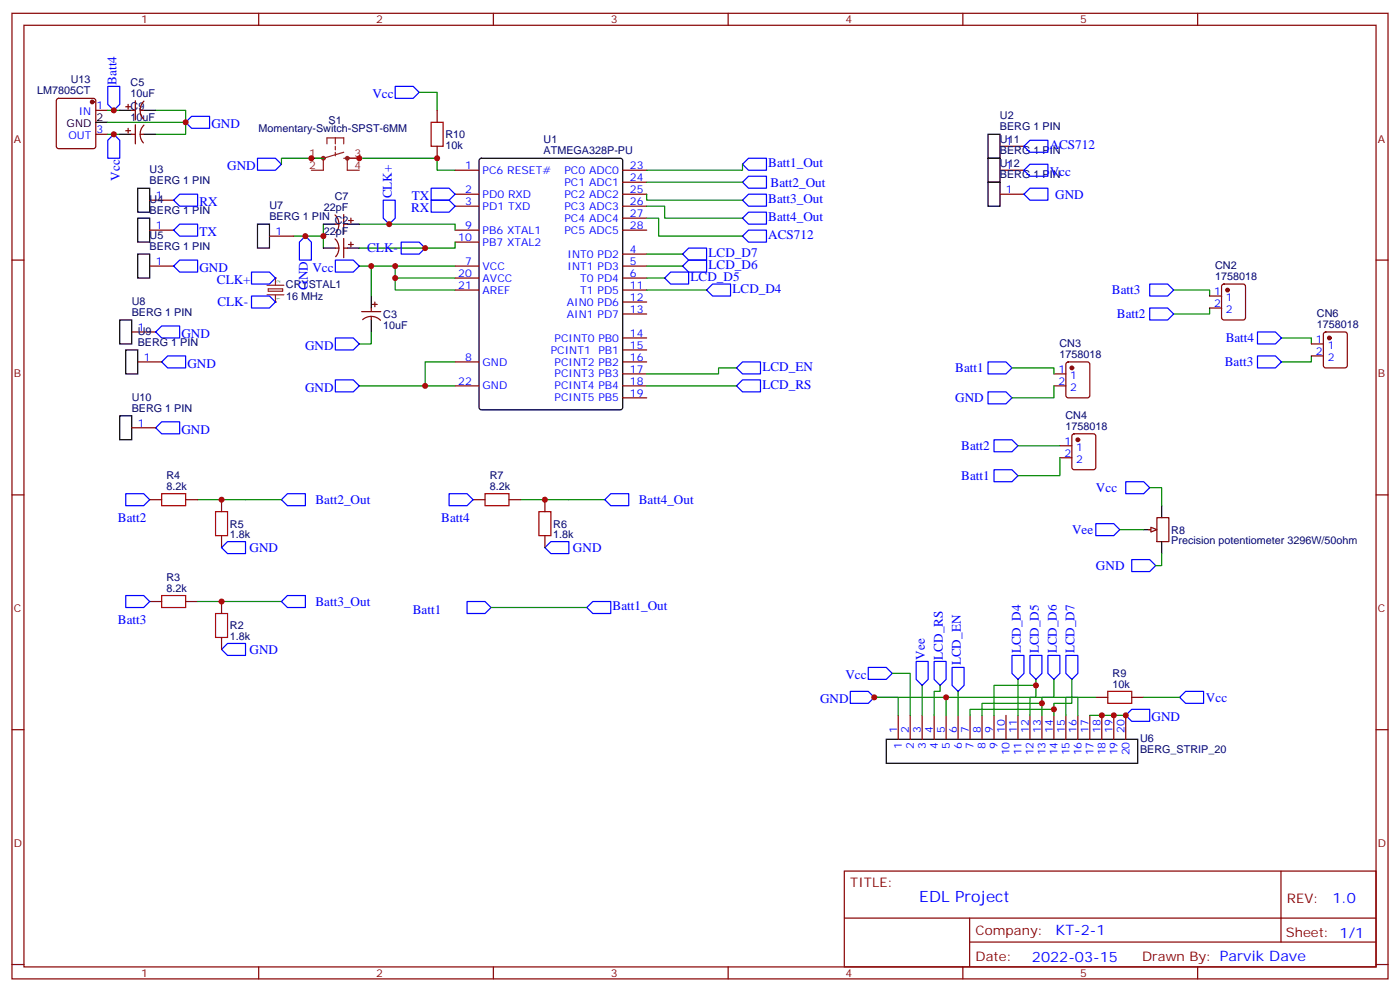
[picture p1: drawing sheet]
<svg xmlns="http://www.w3.org/2000/svg" width="412mm" height="292mm" viewBox="0 0 412 292" stroke-linecap="round" stroke-linejoin="round" font-family="sans-serif">
<g fill="none" stroke="#870000" stroke-width=".35">
<path d="M3.5 3.9h405.4v284.4h-405.4zM7.1 7.4h398.2v277.3h-398.2zM76.2 3.9v3.5M145.3 3.9v3.5M214.5 3.9v3.5M283.6 3.9v3.5M352.8 3.9v3.5M16.8 29.2l.5-.2h10.2l.5 .2 .2 .5v13.4l-.2 .5-.5 .2h-10.2l-.5-.3-.2-.4v-13.4zM28.2 32.5h3.5M28.2 39.5h3.5M134.1 50.1h7M134.1 57.2h7"/>
<path d="M183.4 50.1h7.1M183.4 57.2h7.1M183.4 53.7h7.1M3.5 76.6h3.6M98.7 63.3a3.8 3.8 0 0 1 .2 5.2M98.7 70.4a3.8 3.8 0 0 1 .2 5.2M98.8 66h1M98.8 73.1h1M101.2 63.2v5.6M101.2 70.2v5.7M101.2 66h1.1M101.2 73.1h1.1"/>
<path d="M102.7 64.9h1.4M102.7 72h1.4M103.4 64.2v1.5M103.4 71.3v1.4M134.1 60.7h7M134.1 78.4h7M134.1 67.8h7M134.1 71.3h7M183.4 60.7h7.1M183.4 74.8h7.1M183.4 78.4h7.1M183.4 67.8h7.1"/>
<path d="M183.4 64.2h7.1M405.3 76.6h3.6M106.5 91.8h5.7M106.8 94.1a3.8 3.8 0 0 1 5.3 .2M109.4 90.7v1.1M109.4 93.2v1M109.7 89.6h1.4M110.4 88.9v1.4M134.1 81.9h7M134.1 85.4h7M183.4 81.9h7.1M183.4 85.4h7.1"/>
<path d="M183.4 88.9h7.1M183.4 92.5h7.1M183.4 99.5h7.1M134.1 106.6h7M134.1 113.6h7M183.4 106.6h7.1M183.4 103h7.1M183.4 110.1h7.1M183.4 113.6h7.1M183.4 117.2h7.1M310.4 110.1h3.6M310.4 113.6h3.6"/>
<path d="M314.2 106.8l.5-.2h5.6l.7 .4v9.5l-.4 .6-5.9 .1-.7-.5v-9.4zM312.2 131.3h3.5M312.2 134.8h3.5M316 127.9l.4-.2h5.7l.6 .5 .1 9.4-.5 .7h-5.9l-.6-.4-.1-9.5zM3.5 145.7h3.6M44.1 147.1h3.5M54.7 147.1h3.5M65.3 147.1v3.6M65.3 157.7v3.6M139.3 147.1h3.6M149.9 147.1h3.6M160.5 147.1v3.6"/>
<path d="M160.5 157.7v3.6M338.3 156h1.8M340.8 152.4h3.5v7.1h-3.5zM405.3 145.7h3.6M44.1 177.1h3.5M54.7 177.1h3.5M65.3 177.1v3.6M65.3 187.7v3.5M3.5 214.9h3.6M264.6 210.6v7.1M268.1 210.6v7.1M271.6 210.6v7.1"/>
<path d="M275.2 210.6v7.1M278.7 210.6v7.1M282.2 210.6v7.1M285.8 210.6v7.1M289.3 210.6v7.1M292.8 210.6v7.1M296.3 210.6v7.1M299.9 210.6v7.1M303.4 210.6v7.1M306.9 210.6v7.1M310.4 210.6v7.1M314 210.6v7.1"/>
<path d="M317.5 210.6v7.1M321 210.6v7.1M324.6 210.6v7.1M328.1 210.6v7.1M331.6 210.6v7.1M405.3 214.9h3.6M248.7 256.5h156.6v28.2h-156.6zM377.3 256.5v20.9M248.7 270.4h156.5M285.6 277.4h119.6M285.6 270.4v14.1M3.5 284h3.6"/>
<path d="M76.2 284.7v3.6M145.3 284.7v3.6M214.5 284.7v3.6M283.6 284.7v3.6M352.8 284.7v3.6M405.3 284h3.6"/>
</g>
<path d="M28.2 36h3.5M141.3 46.8l.5-.2h40.9l.7 .4v73l-.4 .6-41.2 .1-.6-.5-.1-72.9zM95.2 66h3.6M95.2 73.1h3.6M102.3 66h3.5M102.3 73.1h3.5M109.4 87.2v3.5M109.4 94.2v3.6M336.9 156h3.5M342.2 148.9v3.5M342.2 159.5v3.5M261.1 217.7h74v7.1h-74z" fill="none" stroke="#000" stroke-width=".35"/>
<g fill="none" stroke="#00f" stroke-width=".35">
<path d="M31.7 25.4h3.6v5.3l-1.8 1.8-1.8-1.8zM33.5 39.5l1.8 1.8v5.3h-3.6v-5.3zM54.7 36l1.7-1.7h5.3v3.5h-5.3zM116.4 25.4h5.3l1.8 1.8-1.8 1.8h-5.3zM75.8 46.6h5.3l1.8 1.8-1.8 1.7h-5.3zM218.7 48.4l1.8-1.8h5.3v3.5h-5.3zM218.7 53.7l1.8-1.8h5.3v3.5h-5.3zM218.7 58.9l1.8-1.7h5.3v3.5h-5.3zM98.8 76.6h5.3l1.7 1.8-1.7 1.7h-5.3zM201.1 74.8l1.7-1.7h5.3v3.5h-5.3zM201.1 78.4l1.7-1.8h5.3v3.5h-5.3zM218.7 64.2l1.8-1.7h5.3v3.5h-5.3z"/>
<path d="M218.7 69.5l1.8-1.7h5.3v3.5h-5.3zM98.8 99.5h5.3l1.7 1.8-1.7 1.7h-5.3zM195.8 81.9l1.8-1.8h5.2v3.5h-5.2zM208.1 85.4l1.8-1.8h5.3v3.6h-5.3zM98.8 111.9h5.3l1.7 1.7-1.7 1.8h-5.3zM217 113.6l1.7-1.7h5.3v3.5h-5.3zM217 108.3l1.7-1.7h5.3v3.5h-5.3zM291 115.4h5.3l1.8 1.8-1.8 1.7h-5.3zM291 106.6h5.3l1.8 1.7-1.8 1.8h-5.3zM292.8 138.3h5.3l1.8 1.8-1.8 1.8h-5.3zM292.8 129.5h5.3l1.8 1.8-1.8 1.7h-5.3zM37 145.4h5.3l1.8 1.7-1.8 1.8h-5.3z"/>
<path d="M82.9 147.1l1.8-1.7h5.3v3.5h-5.3zM132.3 145.4h5.3l1.7 1.7-1.7 1.8h-5.3zM178.2 147.1l1.7-1.7h5.3v3.5h-5.3zM37 175.4h5.3l1.8 1.7-1.8 1.8h-5.3zM65.3 161.3l1.7-1.8h5.3v3.5h-5.3zM82.9 177.1l1.8-1.7h5.3v3.5h-5.3zM137.6 177.1h5.3l1.7 1.8-1.7 1.8h-5.3zM160.5 161.3l1.8-1.8h5.3v3.5h-5.3zM172.9 178.9l1.7-1.8h5.3v3.6h-5.3zM67 189.5h5.3v3.5h-5.3l-1.7-1.8zM255.8 196.5h5.3l1.7 1.8-1.7 1.8h-5.3zM269.9 194.8h3.5v5.3l-1.8 1.7-1.7-1.7z"/>
<path d="M275.2 194.8h3.5v5.3l-1.8 1.7-1.7-1.7zM280.5 196.5h3.5v5.3l-1.8 1.8-1.7-1.8zM298.1 193h3.5v5.3l-1.7 1.8-1.8-1.8zM303.4 193h3.5v5.3l-1.7 1.8-1.8-1.8zM308.7 193h3.5v5.3l-1.8 1.8-1.7-1.8zM314 193h3.5v5.3l-1.8 1.8-1.7-1.8zM250.5 203.6h5.3l1.7 1.8-1.7 1.7h-5.3z"/>
</g>
<g fill="none" stroke="#008700" stroke-width=".35">
<path d="M31.7 32.5h3.6M31.7 39.5h3.6M31.7 36h23M45.9 32.5h8.8v7h-8.8M123.5 27.2h5.3v5.3M95.2 46.6h-12.3v1.8M102.3 46.6h26.5v3.5h5.3M190.5 57.2v1.7h28.2M190.5 53.7h28.2M218.7 48.4v1.7h-28.2M86.4 69.5h8.8M95.2 66v7.1"/>
<path d="M105.8 66h28.3v1.8M105.8 78.4h28.3M109.4 78.4v8.8M116.4 78.4v3.5h17.7M134.1 71.3v1.8h-28.3M190.5 60.7h5.3v3.5h22.9M109.4 97.8v3.5h-3.6M116.4 81.9v3.5h17.7M125.2 113.6h8.9M134.1 106.6h-8.9v7h-19.4M190.5 113.6h26.5M217 108.3h-5.3v1.8h-21.2"/>
<path d="M298.1 108.3h12.3v1.8M310.4 113.6v3.6h-12.3M299.9 131.3h12.3M312.2 134.8v5.3h-12.3M58.2 147.1h24.7M153.5 147.1h24.7M58.2 177.1h24.7M144.6 178.9h28.3M262.8 198.3h5.3v12.3M264.6 210.6v-5.2h-7.1h21.2v5.2M271.6 201.8v8.8M276.9 201.8v1.8h-1.7v7"/>
<path d="M282.2 203.6v7M299.9 200.1v10.5M305.2 200.1v5.3h-1.8v5.2M310.4 200.1v5.3h-3.5v5.2M315.7 200.1v7h-5.3v3.5"/>
</g>
<path d="M91.7 46.6h3.5M95.2 46.6v3.5h-3.5M96.3 42.4v-1.8h4.9v1.8M98.8 40.6v1.8M98.8 43.1v1M98.8 44.8v1.1M101.2 46.6h4.6M101.2 44.8l-6 1.8M102.3 46.6v3.5h3.5" fill="none" stroke="#8c2424" stroke-width=".35"/>
<g fill="none" stroke="#8c2424" stroke-width=".71">
<circle cx="95.3" cy="46.6" r=".35"/>
<circle cx="102.3" cy="46.6" r=".35"/>
</g>
<g fill="#870000" stroke="#870000" stroke-width=".35">
<circle cx="315.7" cy="108.3" r=".53"/>
<circle cx="317.5" cy="129.5" r=".53"/>
<circle cx="27.2" cy="30" r=".53"/>
</g>
<path d="M47.6 145.4h7.1v3.5h-7.1zM63.5 150.7h3.5v7h-3.5zM142.9 145.4h7v3.5h-7zM158.7 150.7h3.6v7h-3.6zM47.6 175.4h7.1v3.5h-7.1zM63.5 180.7h3.5v7h-3.5z" fill="none" stroke="#a10000" stroke-width=".35"/>
<path d="M339 155.3l1.8 .7-1.8 .7z" fill="#f0f0f0" stroke="#870000" stroke-width=".35"/>
<g fill="none" stroke="#00f" stroke-width=".35">
<path d="M52.9 57.2h5.3v3.5h-5.3l-1.7-1.8zM127 55.4h5.3l1.8 1.8-1.8 1.7h-5.3zM127 58.9h5.3l1.8 1.8-1.8 1.8h-5.3zM52.9 76.6h5.3v3.5h-5.3l-1.7-1.7zM52.9 66h5.3v3.5h-5.3l-1.7-1.7zM338.7 90.7h5.3l1.7 1.8-1.7 1.7h-5.3zM338.7 83.6h5.3l1.7 1.8-1.7 1.8h-5.3zM370.4 97.8h5.3l1.8 1.7-1.8 1.8h-5.3zM370.4 104.8h5.3l1.8 1.8-1.8 1.7h-5.3zM322.8 154.2h5.3l1.7 1.8-1.7 1.7h-5.3zM331.6 141.9h5.3l1.8 1.7-1.8 1.8h-5.3zM333.4 164.8h5.3l1.7 1.7-1.7 1.8h-5.3z"/>
<path d="M347.5 205.4l1.7-1.8h5.3v3.5h-5.3z"/>
</g>
<g fill="none" stroke="#008700" stroke-width=".35">
<path d="M190.5 64.2h3.5v5.3h24.7M190.5 78.4h10.6M190.5 74.8h10.6M190.5 85.4h17.6M190.5 81.9h5.3M345.7 85.4h10.6v1.8M356.3 90.7v1.8h-10.6M377.5 99.5h8.8v1.8M386.3 104.8v1.8h-8.8M329.8 156h7.1M338.7 143.6h3.5v5.3M342.2 163v3.5h-1.8"/>
<path d="M278.7 205.4h38.8v5.2M322.8 205.4h-8.8v5.2M336.9 205.4h10.6"/>
</g>
<path d="M127 36h3.5v7.1h-3.5zM326.3 203.6h7.1v3.5h-7.1z" fill="none" stroke="#a10000" stroke-width=".35"/>
<g fill="none" stroke="#870000" stroke-width=".35">
<path d="M37 38.5h1.5M37 31.4h1.5M37.7 30.7v1.4M37.7 37.8v1.4M38.8 39.5h1.1M38.8 32.5h1.1M39.9 29.7v5.6M39.9 36.7v5.7M41.3 39.5h1M41.3 32.5h1M42.4 36.8a3.8 3.8 0 0 0-.2 5.3M42.4 29.8a3.8 3.8 0 0 0-.2 5.2"/>
<path d="M128.8 32.5v3.5M44.1 58.9h7.1M128.8 43.1v3.5M44.1 67.8h7.1M44.1 78.4h7.1M356.3 87.2h3.5M356.3 90.7h3.5M360.1 83.9l.4-.3h5.7l.6 .5 .1 9.4-.5 .7h-5.9l-.6-.4-.1-9.5zM390.1 98l.4-.2h5.7l.6 .4 .1 9.4-.5 .7h-5.9l-.6-.4-.1-9.4zM386.3 101.3h3.5M386.3 104.8h3.5M322.8 205.4h3.5"/>
<path d="M333.4 205.4h3.5"/>
</g>
<g fill="#870000" stroke="#870000" stroke-width=".35">
<circle cx="361.6" cy="85.4" r=".53"/>
<circle cx="391.6" cy="99.5" r=".53"/>
</g>
<path d="M35.3 39.5h3.5M35.3 32.5h3.5M42.3 39.5h3.6M42.3 32.5h3.6M40.6 55.4h3.5v7.1h-3.5zM40.6 64.2h3.5v7.1h-3.5zM40.6 74.8h3.5v7.1h-3.5z" fill="none" stroke="#000" stroke-width=".35"/>
<path d="M78.7 84h4.9M78.7 86.8h4.9M79 85.1h4.3v.7h-4.3zM81.1 81.9v2.1M81.1 86.8v2.1" fill="none" stroke="#8c2424" stroke-width=".35"/>
<g fill="#8c2424">
<circle cx="81.1" cy="81.9" r=".18"/>
<circle cx="81.1" cy="88.9" r=".18"/>
</g>
<path d="M112.9 58.9h3.5v5.3l-1.7 1.8-1.8-1.8zM301.6 43.1l1.8-1.8h5.3v3.5h-5.3zM303.4 48.4h5.3v3.5h-5.3l-1.8-1.8zM303.4 55.4h5.3v3.5h-5.3l-1.8-1.7zM88.2 71.3l1.8-1.8 1.7 1.8v5.3h-3.5zM118.2 71.3h5.3l1.7 1.8-1.7 1.7h-5.3zM47.6 96h5.3v3.5h-5.3l-1.7-1.7zM74.1 80.1h5.3l1.7 1.8-1.7 1.7h-5.3zM74.1 87.2h5.3l1.7 1.7-1.7 1.8h-5.3zM49.4 104.8h5.3v3.5h-5.3l-1.8-1.7zM47.6 124.2h5.3v3.5h-5.3l-1.7-1.7zM333.4 208.9h5.3v3.5h-5.3l-1.8-1.8z" fill="none" stroke="#00f" stroke-width=".35"/>
<path d="M305.2 201.8h-12.4v8.8M306.9 207.1h-17.6v3.5M310.4 208.9h-24.6v1.7M321 210.6h10.6" fill="none" stroke="#008700" stroke-width=".35"/>
<path d="M291 39.5h3.6v7.1h-3.6zM291 46.6h3.6v7.1h-3.6zM291 53.7h3.6v7h-3.6zM75.8 66h3.6v7.1h-3.6zM35.3 94.2h3.5v7.1h-3.5zM37 103h3.6v7.1h-3.6zM35.3 122.4h3.5v7.1h-3.5z" fill="none" stroke="#000" stroke-width=".35"/>
<path d="M294.6 43.1h7M294.6 50.1h7M294.6 57.2h7M79.4 69.5h7M38.8 97.8h7.1M40.6 106.6h7M38.8 126h7.1" fill="none" stroke="#870000" stroke-width=".35"/>
<g fill="#c00">
<circle cx="116.4" cy="81.9" r=".88"/>
<circle cx="109.4" cy="78.4" r=".88"/>
<circle cx="116.4" cy="78.4" r=".88"/>
<circle cx="125.2" cy="113.6" r=".88"/>
<circle cx="95.3" cy="69.5" r=".88"/>
<circle cx="105.8" cy="46.6" r=".88"/>
<circle cx="91.7" cy="46.6" r=".88"/>
<circle cx="65.3" cy="147.1" r=".88"/>
<circle cx="54.7" cy="36" r=".88"/>
<circle cx="33.5" cy="39.5" r=".88"/>
<circle cx="33.5" cy="32.5" r=".88"/>
<circle cx="65.3" cy="177.1" r=".88"/>
<circle cx="160.5" cy="147.1" r=".88"/>
<circle cx="257.5" cy="205.4" r=".88"/>
<circle cx="278.7" cy="205.4" r=".88"/>
<circle cx="128.8" cy="46.6" r=".88"/>
<circle cx="114.7" cy="66" r=".88"/>
<circle cx="125.2" cy="73.1" r=".88"/>
<circle cx="310.4" cy="208.9" r=".88"/>
<circle cx="306.9" cy="207.1" r=".88"/>
<circle cx="305.2" cy="201.8" r=".88"/>
<circle cx="90" cy="69.5" r=".88"/>
<circle cx="324.6" cy="210.6" r=".88"/>
<circle cx="328.1" cy="210.6" r=".88"/>
<circle cx="331.6" cy="210.6" r=".88"/>
</g>
<text font-size="4.6" fill="#00f" x="270.8" y="265.5">EDL Project</text>
<g font-size="4.2" fill="#00f">
<text x="392.5" y="265.8">1.0</text>
<text x="310.9" y="275.3">KT-2-1</text>
<text x="304" y="283.1">2022-03-15</text>
</g>
<g font-size="3.9" fill="#00f">
<text x="34.3" y="24.9" transform="rotate(-90 34.3 24.9)">Batt4</text>
<text x="109.7" y="29">Vcc</text>
<text x="62.3" y="37.8">GND</text>
<text x="309.2" y="43.9">ACS712</text>
<text x="35.3" y="53.2" transform="rotate(-90 35.3 53.2)">Vcc</text>
<text x="66.9" y="50.1">GND</text>
<text x="226.3" y="49.1">Batt1_Out</text>
<text x="309.2" y="51.9">Vcc</text>
<text x="115.4" y="58.4" transform="rotate(-90 115.4 58.4)">CLK+</text>
<text x="121.3" y="58.9">TX</text>
<text x="226.3" y="59.7">Batt3_Out</text>
<text x="227" y="54.9">Batt2_Out</text>
<text x="310.8" y="58.5">GND</text>
<text x="58.7" y="60.7">RX</text>
<text x="121.1" y="62.5">RX</text>
<text x="226.3" y="65">Batt4_Out</text>
<text x="58.7" y="69.5">TX</text>
<text x="226.3" y="70.3">ACS712</text>
<text x="108.2" y="74.3">CLK-</text>
<text x="208.7" y="75.7">LCD_D7</text>
<text x="58.7" y="80.1">GND</text>
<text x="63.9" y="83.6">CLK+</text>
<text x="92" y="80.1">Vcc</text>
<text x="203.4" y="82.7">LCD_D5</text>
<text x="208.7" y="79.2">LCD_D6</text>
<text x="90.7" y="85.3" transform="rotate(-90 90.7 85.3)">GND</text>
<text x="215.8" y="86.3">LCD_D4</text>
<text x="327.5" y="86.7">Batt3</text>
<text x="64.1" y="90.2">CLK-</text>
<text x="329" y="93.7">Batt2</text>
<text x="53.4" y="99.5">GND</text>
<text x="361.1" y="100.8">Batt4</text>
<text x="89.9" y="103">GND</text>
<text x="360.8" y="107.8">Batt3</text>
<text x="55.2" y="108.3">GND</text>
<text x="224.6" y="109.2">LCD_EN</text>
<text x="281.4" y="109.6">Batt1</text>
<text x="89.9" y="115.4">GND</text>
<text x="224.6" y="114.5">LCD_RS</text>
<text x="281.4" y="118.4">GND</text>
<text x="53.4" y="127.7">GND</text>
<text x="283.2" y="132.5">Batt2</text>
<text x="283.2" y="141.4">Batt1</text>
<text x="92.9" y="148.4">Batt2_Out</text>
<text x="188.2" y="148.4">Batt4_Out</text>
<text x="322.8" y="144.9">Vcc</text>
<text x="34.7" y="153.7">Batt2</text>
<text x="130" y="153.7">Batt4</text>
<text x="315.8" y="157.3">Vee</text>
<text x="73.5" y="162.6">GND</text>
<text x="168.8" y="162.6">GND</text>
<text x="322.8" y="167.9">GND</text>
<text x="92.9" y="178.4">Batt3_Out</text>
<text x="180.4" y="179.7">Batt1_Out</text>
<text x="34.7" y="183.7">Batt3</text>
<text x="121.6" y="180.7">Batt1</text>
<text x="73.5" y="192.5">GND</text>
<text x="272.4" y="194.2" transform="rotate(-90 272.4 194.2)">Vee</text>
<text x="277.7" y="194.2" transform="rotate(-90 277.7 194.2)">LCD_RS</text>
<text x="283.1" y="195.9" transform="rotate(-90 283.1 195.9)">LCD_EN</text>
<text x="300.7" y="192.4" transform="rotate(-90 300.7 192.4)">LCD_D4</text>
<text x="306" y="192.4" transform="rotate(-90 306 192.4)">LCD_D5</text>
<text x="311.3" y="192.4" transform="rotate(-90 311.3 192.4)">LCD_D6</text>
<text x="316.6" y="192.4" transform="rotate(-90 316.6 192.4)">LCD_D7</text>
<text x="249" y="200.1">Vcc</text>
<text x="241.6" y="207.1">GND</text>
<text x="355.2" y="206.6">Vcc</text>
<text x="339.2" y="212.4">GND</text>
</g>
<g font-size="3.9" fill="#800">
<text x="250.5" y="261.1">TITLE:</text>
<text x="379.1" y="265.8">REV:</text>
<text x="287.4" y="275.3">Company:</text>
<text x="378.7" y="275.9">Sheet: 1/1</text>
<text x="287.4" y="283">Date:</text>
<text x="336.4" y="283.1">Drawn By: Parvik Dave</text>
</g>
<g font-size="3.2" fill="#800">
<text x="41.6" y="6.9">1</text>
<text x="110.8" y="6.9">2</text>
<text x="179.9" y="6.9">3</text>
<text x="249.1" y="6.9">4</text>
<text x="318.2" y="6.9">5</text>
<text x="4.1" y="42">A</text>
<text x="405.9" y="42">A</text>
<text x="4.1" y="111.2">B</text>
<text x="405.9" y="111.2">B</text>
<text x="4.1" y="180.3">C</text>
<text x="405.9" y="180.3">C</text>
<text x="4.1" y="249.4">D</text>
<text x="405.9" y="249.4">D</text>
<text x="41.6" y="287.7">1</text>
<text x="110.8" y="287.7">2</text>
<text x="179.9" y="287.7">3</text>
<text x="249.1" y="287.7">4</text>
<text x="318.2" y="287.7">5</text>
</g>
<g font-size="3.2" fill="#000080">
<text x="10.9" y="27.7">LM7805CT</text>
<text x="20.8" y="24.5">U13</text>
<text x="38.5" y="28.6">10uF</text>
<text x="38.5" y="25.4">C5</text>
<text x="38.5" y="35.7">10uF</text>
<text x="38.5" y="32.5">C9</text>
<text x="294.6" y="35.1">U2</text>
<text x="76.2" y="38.9">Momentary-Switch-SPST-6MM</text>
<text x="96.8" y="36.5">S1</text>
<text x="131.2" y="40.7">R10</text>
<text x="294.6" y="38.3">BERG 1 PIN</text>
<text x="131.2" y="43.8">10k</text>
<text x="160.1" y="45.3">ATMEGA328P-PU</text>
<text x="160.1" y="42.1">U1</text>
<text x="294.6" y="45.3">BERG 1 PIN</text>
<text x="294.6" y="42.1">U11</text>
<text x="44.1" y="50.9">U3</text>
<text x="294.6" y="52.4">BERG 1 PIN</text>
<text x="294.6" y="49.2">U12</text>
<text x="44.1" y="54.2">BERG 1 PIN</text>
<text x="44.1" y="59.7">U4</text>
<text x="98.6" y="58.9">C7</text>
<text x="44.1" y="63">BERG 1 PIN</text>
<text x="79.4" y="64.7">BERG 1 PIN</text>
<text x="79.4" y="61.5">U7</text>
<text x="95.4" y="62.1">22pF</text>
<text x="44.1" y="70.3">U5</text>
<text x="95.4" y="69.2">22pF</text>
<text x="98.6" y="66">C2</text>
<text x="44.1" y="73.6">BERG 1 PIN</text>
<text x="358" y="82.5">1758018</text>
<text x="358" y="79.3">CN2</text>
<text x="38.8" y="89.7">U8</text>
<text x="84.2" y="84.8">CRYSTAL1</text>
<text x="84.3" y="88.3">16 MHz</text>
<text x="38.8" y="93">BERG 1 PIN</text>
<text x="112.9" y="93.6">C3</text>
<text x="387.9" y="93.5">CN6</text>
<text x="40.6" y="101.8">BERG 1 PIN</text>
<text x="40.6" y="98.6">U9</text>
<text x="112.9" y="96.8">10uF</text>
<text x="387.9" y="96.6">1758018</text>
<text x="312.1" y="105.4">1758018</text>
<text x="312.1" y="102.3">CN3</text>
<text x="38.8" y="118">U10</text>
<text x="38.8" y="121.2">BERG 1 PIN</text>
<text x="313.9" y="123.4">CN4</text>
<text x="313.9" y="126.6">1758018</text>
<text x="49" y="141.1">R4</text>
<text x="144.3" y="141.1">R7</text>
<text x="49" y="144.3">8.2k</text>
<text x="144.3" y="144.3">8.2k</text>
<text x="67.7" y="155.3">R5</text>
<text x="163" y="155.3">R6</text>
<text x="67.7" y="158.5">1.8k</text>
<text x="163" y="158.5">1.8k</text>
<text x="345" y="160.3">Precision potentiometer 3296W/50ohm</text>
<text x="345" y="157.1">R8</text>
<text x="49" y="171.1">R3</text>
<text x="49" y="174.3">8.2k</text>
<text x="67.7" y="185.3">R2</text>
<text x="67.7" y="188.5">1.8k</text>
<text x="327.7" y="202.5">10k</text>
<text x="327.7" y="199.4">R9</text>
<text x="335.8" y="221.6">BERG_STRIP_20</text>
<text x="335.8" y="218.6">U6</text>
</g>
<g font-size="3.2" fill="#00f">
<text x="23.2" y="33.9">IN</text>
<text x="28.4" y="32.1">1</text>
<text x="20.1" y="41">OUT</text>
<text x="28.4" y="39.2">3</text>
<text x="296.3" y="42.7">1</text>
<text x="137" y="49.8">1</text>
<text x="142.2" y="51.2">PC6 RESET#</text>
<text x="166.3" y="51.2">PC0 ADC0</text>
<text x="185.6" y="49.8">23</text>
<text x="185.6" y="53.3">24</text>
<text x="296.3" y="49.8">1</text>
<text x="45.9" y="58.6">1</text>
<text x="137" y="56.8">2</text>
<text x="142.2" y="58.2">PD0 RXD</text>
<text x="166.3" y="54.7">PC1 ADC1</text>
<text x="166.3" y="58.2">PC2 ADC2</text>
<text x="185.6" y="56.8">25</text>
<text x="296.3" y="56.8">1</text>
<text x="137" y="60.4">3</text>
<text x="142.2" y="61.8">PD1 TXD</text>
<text x="166.3" y="61.8">PC3 ADC3</text>
<text x="166.3" y="65.3">PC4 ADC4</text>
<text x="185.6" y="60.4">26</text>
<text x="185.6" y="63.9">27</text>
<text x="45.9" y="67.4">1</text>
<text x="81.1" y="69.2">1</text>
<text x="135" y="70.9">10</text>
<text x="137" y="67.4">9</text>
<text x="142.2" y="68.8">PB6 XTAL1</text>
<text x="166.3" y="68.8">PC5 ADC5</text>
<text x="185.6" y="67.4">28</text>
<text x="45.9" y="78">1</text>
<text x="137" y="78">7</text>
<text x="142.2" y="72.4">PB7 XTAL2</text>
<text x="167.2" y="75.9">INT0 PD2</text>
<text x="185.6" y="74.5">4</text>
<text x="185.6" y="78">5</text>
<text x="135" y="81.5">20</text>
<text x="142.2" y="79.4">VCC</text>
<text x="142.2" y="82.9">AVCC</text>
<text x="167.2" y="79.4">INT1 PD3</text>
<text x="170.9" y="82.9">T0 PD4</text>
<text x="185.6" y="81.5">6</text>
<text x="135" y="85.1">21</text>
<text x="142.2" y="86.5">AREF</text>
<text x="167" y="90">AIN0 PD6</text>
<text x="170.9" y="86.5">T1 PD5</text>
<text x="185.6" y="85.1">11</text>
<text x="185.6" y="88.6">12</text>
<text x="357.6" y="86.8">1</text>
<text x="361.1" y="88.6">1</text>
<text x="167" y="93.5">AIN1 PD7</text>
<text x="185.6" y="92.1">13</text>
<text x="357.6" y="90.3">2</text>
<text x="361.1" y="92.1">2</text>
<text x="40.6" y="97.4">1</text>
<text x="163.4" y="100.6">PCINT0 PB0</text>
<text x="185.6" y="99.2">14</text>
<text x="387.6" y="100.9">1</text>
<text x="42.3" y="106.2">1</text>
<text x="137" y="106.2">8</text>
<text x="142.2" y="107.6">GND</text>
<text x="162.2" y="104.1">PCINT1</text>
<text x="163.4" y="107.6">PCINT2 PB2</text>
<text x="176.3" y="104.1">PB1</text>
<text x="185.6" y="102.7">15</text>
<text x="185.6" y="106.2">16</text>
<text x="387.6" y="104.5">2</text>
<text x="391.1" y="102.7">1</text>
<text x="391.1" y="106.2">2</text>
<text x="135" y="113.3">22</text>
<text x="163.4" y="111.2">PCINT3 PB3</text>
<text x="185.6" y="109.7">17</text>
<text x="185.6" y="113.3">18</text>
<text x="311.8" y="109.7">1</text>
<text x="311.8" y="113.3">2</text>
<text x="315.3" y="111.5">1</text>
<text x="142.2" y="114.7">GND</text>
<text x="163.4" y="114.7">PCINT4 PB4</text>
<text x="163.4" y="118.2">PCINT5 PB5</text>
<text x="185.6" y="116.8">19</text>
<text x="315.3" y="115">2</text>
<text x="40.6" y="125.6">1</text>
<text x="313.5" y="130.9">1</text>
<text x="313.5" y="134.4">2</text>
<text x="317" y="132.7">1</text>
<text x="317" y="136.2">2</text>
<text x="264.2" y="215.9" transform="rotate(-90 264.2 215.9)">1</text>
<text x="267.8" y="215.9" transform="rotate(-90 267.8 215.9)">2</text>
<text x="271.3" y="215.9" transform="rotate(-90 271.3 215.9)">3</text>
<text x="274.8" y="215.9" transform="rotate(-90 274.8 215.9)">4</text>
<text x="278.3" y="215.9" transform="rotate(-90 278.3 215.9)">5</text>
<text x="281.9" y="215.9" transform="rotate(-90 281.9 215.9)">6</text>
<text x="285.4" y="215.9" transform="rotate(-90 285.4 215.9)">7</text>
<text x="288.9" y="215.9" transform="rotate(-90 288.9 215.9)">8</text>
<text x="292.5" y="215.9" transform="rotate(-90 292.5 215.9)">9</text>
<text x="296" y="215.9" transform="rotate(-90 296 215.9)">10</text>
<text x="299.5" y="215.9" transform="rotate(-90 299.5 215.9)">11</text>
<text x="303" y="215.9" transform="rotate(-90 303 215.9)">12</text>
<text x="306.6" y="215.9" transform="rotate(-90 306.6 215.9)">13</text>
<text x="310.1" y="215.9" transform="rotate(-90 310.1 215.9)">14</text>
<text x="313.6" y="215.9" transform="rotate(-90 313.6 215.9)">15</text>
<text x="317.1" y="215.9" transform="rotate(-90 317.1 215.9)">16</text>
<text x="320.7" y="215.9" transform="rotate(-90 320.7 215.9)">17</text>
<text x="324.2" y="215.9" transform="rotate(-90 324.2 215.9)">18</text>
<text x="327.7" y="215.9" transform="rotate(-90 327.7 215.9)">19</text>
<text x="331.3" y="215.9" transform="rotate(-90 331.3 215.9)">20</text>
<text x="265.6" y="220.4" transform="rotate(-90 265.6 220.4)">1</text>
<text x="269.2" y="220.4" transform="rotate(-90 269.2 220.4)">2</text>
<text x="272.7" y="220.4" transform="rotate(-90 272.7 220.4)">3</text>
<text x="276.2" y="220.4" transform="rotate(-90 276.2 220.4)">4</text>
<text x="279.8" y="220.4" transform="rotate(-90 279.8 220.4)">5</text>
<text x="283.3" y="220.4" transform="rotate(-90 283.3 220.4)">6</text>
<text x="286.8" y="220.4" transform="rotate(-90 286.8 220.4)">7</text>
<text x="290.3" y="220.4" transform="rotate(-90 290.3 220.4)">8</text>
<text x="293.9" y="220.4" transform="rotate(-90 293.9 220.4)">9</text>
<text x="297.4" y="222.4" transform="rotate(-90 297.4 222.4)">10</text>
<text x="300.9" y="222.4" transform="rotate(-90 300.9 222.4)">11</text>
<text x="304.4" y="222.4" transform="rotate(-90 304.4 222.4)">12</text>
<text x="308" y="222.4" transform="rotate(-90 308 222.4)">13</text>
<text x="311.5" y="222.4" transform="rotate(-90 311.5 222.4)">14</text>
<text x="315" y="222.4" transform="rotate(-90 315 222.4)">15</text>
<text x="318.6" y="222.4" transform="rotate(-90 318.6 222.4)">16</text>
<text x="322.1" y="222.4" transform="rotate(-90 322.1 222.4)">17</text>
<text x="325.6" y="222.4" transform="rotate(-90 325.6 222.4)">18</text>
<text x="329.1" y="222.4" transform="rotate(-90 329.1 222.4)">19</text>
<text x="332.7" y="222.4" transform="rotate(-90 332.7 222.4)">20</text>
</g>
<g font-size="3.2">
<text x="28.4" y="35.7">2</text>
<text x="19.6" y="37.4">GND</text>
</g>
<g font-size="3.2" fill="#8d2323">
<text x="91.1" y="46.2">1</text>
<text x="104.4" y="46.2">3</text>
<text x="91.1" y="49.8">2</text>
<text x="104.4" y="49.8">4</text>
</g>
<g font-size="1.4" fill="#238d23">
<text x="82.5" y="83.3" transform="rotate(-90 82.5 83.3)">2</text>
<text x="82.5" y="88.2" transform="rotate(-90 82.5 88.2)">1</text>
</g>
</svg>
